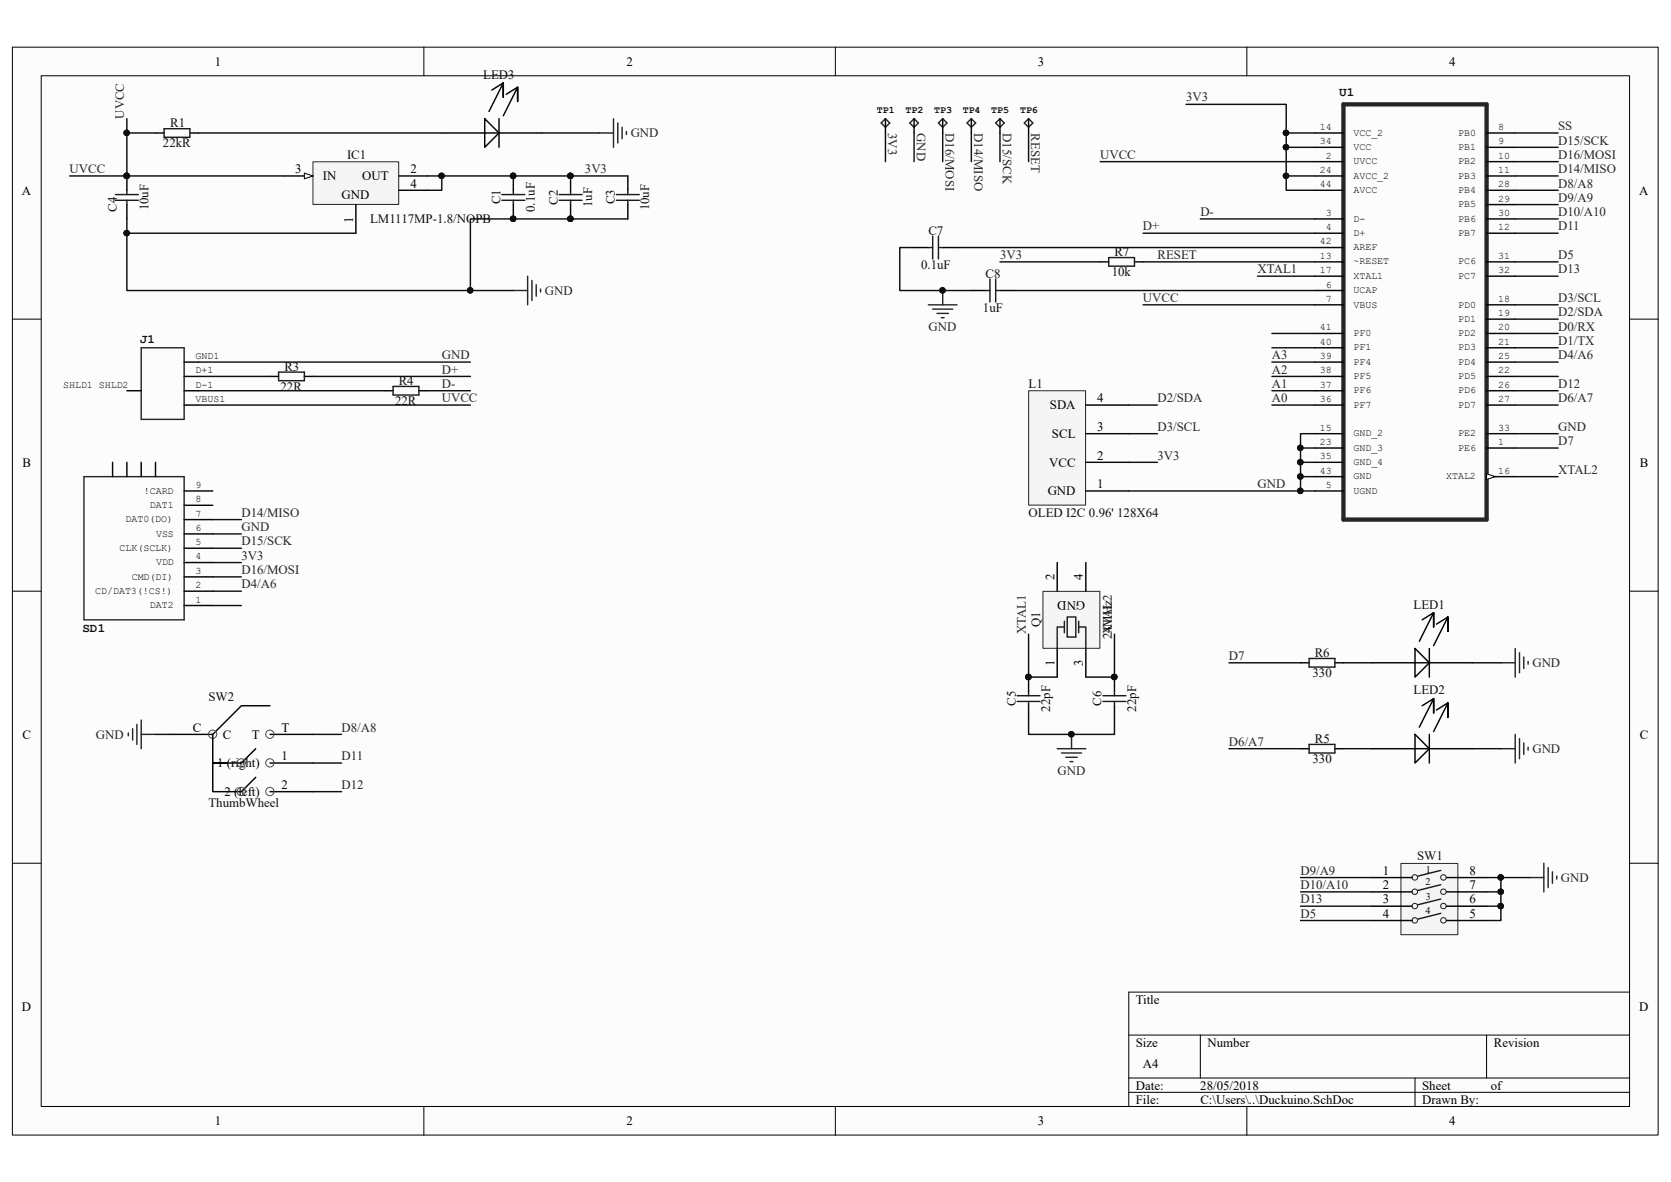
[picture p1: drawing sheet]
<svg xmlns="http://www.w3.org/2000/svg" width="297mm" height="210mm" viewBox="0 0 297 210" stroke-linecap="round" stroke-linejoin="round" font-family="sans-serif">
<path d="M2.2 8.4h292.5v193.3h-292.5z" fill="#fcfcfc"/>
<path d="M2.2 8.4h292.5v193.3h-292.5z" fill="none" stroke="#000" stroke-width=".18"/>
<path d="M7.4 13.5h282.2v183.1h-282.2z" fill="#fcfcfc"/>
<g fill="none" stroke="#000" stroke-width=".18">
<path d="M7.3 13.5h282.3v183.1h-282.3zM75.3 8.4v5.1M148.5 8.4v5.1M221.6 8.4v5.1M2.2 56.7h5.1M289.7 56.7h5.1M2.2 105h5.1M289.7 105h5.1M2.2 153.4h5.1M289.7 153.4h5.1M289.7 176.3h-89.1v20.3M75.3 196.6v5.1"/>
<path d="M148.5 196.6v5.1M200.6 183.9h89.1M200.6 191.5h89.1M200.6 194.1h89.1M213.4 183.9v7.6M221.6 196.6v5.1M251.5 191.5v5.1M264.2 183.9v7.6"/>
</g>
<path d="M238.8 18.5h25.4v73.8h-25.4z" fill="none" stroke="#262626" stroke-width=".76"/>
<g fill="none" stroke="#000" stroke-width=".25">
<path d="M233.7 23.6h5.1M233.7 26.2h5.1M233.7 28.7h5.1M233.7 31.3h5.1M233.7 33.8h5.1M233.7 38.9h5.1M264.2 23.6h5.1M264.2 26.2h5.1M264.2 28.7h5.1M264.2 31.3h5.1M264.2 33.8h5.1M264.2 38.9h5.1"/>
<path d="M264.2 36.4h5.1M233.7 41.4h5.1M233.7 44h5.1M233.7 46.5h5.1M233.7 49.1h5.1M233.7 51.6h5.1M233.7 54.2h5.1M233.7 59.2h5.1M264.2 41.4h5.1M264.2 46.5h5.1M264.2 49.1h5.1M264.2 54.2h5.1"/>
<path d="M264.2 59.2h5.1M264.2 56.7h5.1M233.7 61.8h5.1M233.7 64.3h5.1M233.7 66.9h5.1M233.7 69.4h5.1M233.7 72h5.1M233.7 77.1h5.1M233.7 79.6h5.1M264.2 61.8h5.1M264.2 64.3h5.1M264.2 66.9h5.1"/>
<path d="M264.2 69.4h5.1M264.2 72h5.1M264.2 77.1h5.1M264.2 79.6h5.1M233.7 82.1h5.1M233.7 84.7h5.1M233.7 87.2h5.1M264.2 84.7h5.1"/>
</g>
<path d="M264.2 84.2l1.6 .5-1.6 .5z" fill="#fcfcfc"/>
<path d="M264.2 84.2l1.6 .5-1.6 .5z" fill="none" stroke="#000" stroke-width=".18"/>
<g fill="none" stroke="#262626" stroke-width=".25">
<path d="M106.5 23.6h2.5M109 21.1v5.1M109.8 21.8v3.6M110.6 22.6v2M111.3 23.4v.5M91.2 51.6h2.6M93.8 49.1v5.1M94.5 49.8v3.6M95.3 50.6v2M96.1 51.4v.5M14.9 84.7h17.8v25.4h-17.8zM266.8 117.8h2.5"/>
<path d="M269.3 115.2v5.1M270.1 116v3.5M270.8 116.7v2.1M271.6 117.5v.5M266.8 133h2.5M269.3 130.5v5.1M270.1 131.2v3.6M270.8 132v2M271.6 132.8v.5M271.9 155.9h2.5M274.4 153.4v5.1M275.2 154.1v3.6"/>
<path d="M275.9 154.9v2M276.7 155.7v.5"/>
</g>
<g fill="none" stroke="#000" stroke-width=".25">
<path d="M20 82.1v2.6M22.6 82.1v2.6M25.1 82.1v2.6M27.6 82.1v2.6M32.7 100h5.1M32.7 97.4h5.1M32.7 94.9h5.1M32.7 92.3h5.1M32.7 89.8h5.1M32.7 87.2h5.1M32.7 107.6h5.1M32.7 105h5.1"/>
<path d="M32.7 102.5h5.1M30.2 130.5h7.6M37.8 130.5v5.1h2.6h-2.6v5.1h5.1l2.6-2.6M45.5 133l-2.6 2.6h-2.5M48 125.4h-5.1l-5.1 5.1M48 130.5h7.6M48 135.6h7.6M48 140.7h7.6"/>
</g>
<g fill="none" stroke="#4c4c4c" stroke-width=".18">
<circle cx="37.8" cy="130.5" r=".74"/>
<circle cx="42.9" cy="135.5" r=".74"/>
<circle cx="48" cy="130.5" r=".74"/>
<circle cx="48" cy="135.5" r=".74"/>
<circle cx="42.9" cy="140.6" r=".74"/>
<circle cx="48" cy="140.6" r=".74"/>
</g>
<path d="M182.9 69.5h10.1v20.2h-10.1z" fill="#f5f5f5"/>
<path d="M182.8 69.4h10.2v20.3h-10.2z" fill="none" stroke="#262626" stroke-width=".18"/>
<path d="M193 77.1h7.6M193 72h7.6M193 87.2h7.6M193 82.1h7.6" fill="none" stroke="#000" stroke-width=".25"/>
<path d="M55.7 28.8h15.2v7.5h-15.2z" fill="#f5f5f5"/>
<path d="M55.6 28.7h15.3v7.6h-15.3z" fill="none" stroke="#262626" stroke-width=".18"/>
<path d="M50.5 31.3h5.1" fill="none" stroke="#000" stroke-width=".25"/>
<path d="M54.1 30.8l1.5 .5-1.5 .5z" fill="#fcfcfc"/>
<path d="M54.1 30.8l1.5 .5-1.5 .5z" fill="none" stroke="#000" stroke-width=".18"/>
<path d="M63.3 36.4v5M70.9 31.3h5.1M70.9 33.8h5.1" fill="none" stroke="#000" stroke-width=".25"/>
<path d="M249 153.5h10.1v12.6h-10.1z" fill="#f5f5f5"/>
<path d="M249 153.4h10.1v12.7h-10.1z" fill="none" stroke="#262626" stroke-width=".18"/>
<g fill="none" stroke="#1c1c1c" stroke-width=".18">
<circle cx="251.5" cy="158.4" r=".49"/>
<circle cx="251.5" cy="155.9" r=".49"/>
<circle cx="256.6" cy="155.9" r=".49"/>
<circle cx="256.6" cy="158.4" r=".49"/>
<circle cx="251.5" cy="161" r=".49"/>
<circle cx="251.5" cy="163.5" r=".49"/>
<circle cx="256.6" cy="163.5" r=".49"/>
<circle cx="256.6" cy="161" r=".49"/>
</g>
<g fill="none" stroke="#000" stroke-width=".25">
<path d="M22.6 31.3v2.5M22.6 36.4v2.5M91.2 31.3v2.5M91.2 36.4v2.5M101.4 31.3v2.5M101.4 36.4v2.5M111.6 31.3v2.5M111.6 36.4v2.5M243.9 155.9h7.1M243.9 158.5h7.1M257.1 155.9h7.1M257.1 158.5h7.1"/>
<path d="M243.9 161h7.1M243.9 163.6h7.1M257.1 161h7.1M257.1 163.6h7.1"/>
</g>
<g fill="none" stroke="#1c1c1c" stroke-width=".25">
<path d="M20.5 34.6h4.1M20.5 35.6h4.1M22.6 33.8v.8M22.6 35.6v.8M89.2 34.6h4.1M89.2 35.6h4.1M91.2 33.8v.8M91.2 35.6v.8M99.4 34.6h4.1M99.4 35.6h4.1M101.4 33.8v.8M101.4 35.6v.8"/>
<path d="M109.6 34.6h4M109.6 35.6h4M111.6 33.8v.8M111.6 35.6v.8M256.1 159.7l-4.1 1.1M256.1 157.2l-4.1 1M256.1 154.7l-4.1 1M256.1 162.3l-4.1 1"/>
</g>
<g fill="#0e0e0e" stroke="#0e0e0e" stroke-width=".18">
<circle cx="91.2" cy="38.9" r=".49"/>
<circle cx="91.2" cy="31.2" r=".49"/>
<circle cx="101.4" cy="38.9" r=".49"/>
<circle cx="101.4" cy="31.2" r=".49"/>
<circle cx="22.5" cy="31.2" r=".49"/>
</g>
<path d="M185.4 105.1h10.1v10.1h-10.1z" fill="#f5f5f5"/>
<path d="M185.4 105.1h10.1v10.1h-10.1z" fill="none" stroke="#262626" stroke-width=".18"/>
<g fill="none" stroke="#000" stroke-width=".25">
<path d="M87.4 16l2.1-1.3v2.6v-2.6l-2.6 5.1M90 16.8l2-1.3v2.5v-2.5l-2.5 5.1M27.6 23.6h1.6M33.7 23.6h1.6M78.5 23.6h17.8M86.2 21.1l2.5 2.5-2.5 2.6zM88.7 21.1v5.1M157.4 21.1v2.5M162.5 21.1v2.5M167.6 21.1v2.5M172.6 21.1v2.5M177.7 21.1v2.5"/>
<path d="M182.8 21.1v2.5M162.5 44h2.5M167.6 44h2.5M172.6 51.6h2.6M177.7 51.6h2.6M195.5 46.5h1.6M201.6 46.5h1.6M22.6 69.4h2.5M32.7 66.9h2.6M32.7 69.4h2.6M32.7 72h2.6M32.7 64.3h2.6"/>
<path d="M48 66.9h1.5M54.1 66.9h1.5M68.3 69.4h1.6M74.5 69.4h1.5M187.9 100v5M193 100v5M187.9 115.2v5.1M193 115.2v5.1M231.2 117.8h1.5M237.3 117.8h1.5M243.9 117.8h17.8M251.5 115.2l2.6 2.6-2.6 2.5z"/>
<path d="M252.8 110.1l2-1.2v2.5v-2.5l-2.5 5M254.1 115.2v5.1M255.3 110.9l2.1-1.3v2.6v-2.6l-2.6 5.1M182.8 120.3v2.6M182.8 125.4v2.5M198.1 120.3v2.6M198.1 125.4v2.5M231.2 133h1.5M237.3 133h1.5M243.9 133h17.8M251.5 130.5l2.6 2.5-2.6 2.6zM252.8 125.4l2-1.3v2.6v-2.6l-2.5 5.1"/>
<path d="M254.1 130.5v5.1M255.3 126.2l2.1-1.3v2.5v-2.5l-2.6 5.1"/>
</g>
<g fill="none" stroke="#1c1c1c" stroke-width=".25">
<path d="M29.2 22.9h4.5v1.5h-4.5zM165 44h.8M165.8 41.9v4.1M166.8 41.9v4.1M166.8 44h.8M175.2 51.6h.8M176 49.6v4.1M177 49.6v4.1M177 51.6h.7M197.1 45.8h4.5v1.5h-4.5zM49.5 66.1h4.6v1.5h-4.6zM69.9 68.7h4.6v1.5h-4.6z"/>
<path d="M189.2 111.4h-1.3v3.8M189.2 110.4v2M189.7 109.6h1.5v3.6h-1.5zM191.7 111.4h1.3v3.8M191.7 110.4v2M232.7 117h4.6v1.5h-4.6zM180.8 123.6h4.1M180.8 124.6h4.1M182.8 122.9v.7M182.8 124.6v.8M196.1 123.6h4M196.1 124.6h4"/>
<path d="M198.1 122.9v.7M198.1 124.6v.8M232.7 132.3h4.6v1.5h-4.6z"/>
</g>
<g fill="#0e0e0e" stroke="#0e0e0e" stroke-width=".18">
<circle cx="182.8" cy="120.3" r=".49"/>
<circle cx="198.1" cy="120.3" r=".49"/>
<circle cx="167.5" cy="51.6" r=".49"/>
<circle cx="190.4" cy="130.5" r=".49"/>
<circle cx="83.6" cy="51.6" r=".49"/>
<circle cx="228.6" cy="23.6" r=".49"/>
<circle cx="228.6" cy="26.2" r=".49"/>
<circle cx="228.6" cy="31.2" r=".49"/>
<circle cx="231.1" cy="84.7" r=".49"/>
<circle cx="231.1" cy="82.1" r=".49"/>
<circle cx="231.1" cy="79.6" r=".49"/>
<circle cx="231.1" cy="87.2" r=".49"/>
<circle cx="266.7" cy="161" r=".49"/>
<circle cx="266.7" cy="158.4" r=".49"/>
<circle cx="266.7" cy="155.9" r=".49"/>
<circle cx="22.5" cy="23.6" r=".49"/>
<circle cx="22.5" cy="31.2" r=".49"/>
<circle cx="78.5" cy="31.2" r=".49"/>
<circle cx="91.2" cy="31.2" r=".49"/>
<circle cx="101.4" cy="31.2" r=".49"/>
<circle cx="101.4" cy="38.9" r=".49"/>
<circle cx="91.2" cy="38.9" r=".49"/>
<circle cx="22.5" cy="41.4" r=".49"/>
</g>
<g fill="none" stroke="#262626" stroke-width=".25">
<path d="M157.4 21.1l.7 .7-.7 .8-.8-.8zM162.5 21.1l.7 .7-.7 .8-.8-.8zM166.8 21.8l.8-.7 .7 .7-.7 .8zM172.6 21.1l.8 .7-.8 .8-.7-.8zM177 21.8l.7-.7 .8 .7-.8 .8zM182.8 21.1l.8 .7-.8 .8-.7-.8zM165 54.2h5.1M165.8 54.9h3.5M166.5 55.7h2.1M167.3 56.4h.5M167.6 51.6v2.6M25.1 61.8h7.6v12.7h-7.6z"/>
<path d="M22.8 130.2v.5M23.6 129.5v2M24.3 128.7v3.6M25.1 127.9v5.1M25.1 130.5h2.5M187.9 133h5.1M188.7 133.8h3.5M189.4 134.6h2.1M190.2 135.3h.5M190.5 130.5v2.5"/>
</g>
<g fill="none" stroke="#0e0e0e" stroke-width=".25">
<path d="M210.8 18.5h17.8v5.1M12.4 31.3h38.1M22.6 38.9v12.7h61v-12.7h28M22.6 21.1v10.2M22.6 23.6h5M35.3 23.6h43.2M76 31.3h35.6M78.5 31.3v2.5h-2.5M96.3 23.6h10.2M157.4 23.6v5.1M162.5 23.6v5.1M167.6 23.6v5.1"/>
<path d="M172.6 23.6v5.1M177.7 23.6v5.1M182.8 23.6v5.1M195.5 28.7h38.2M213.4 38.9h20.3M228.6 26.2v5.1h5.1M228.6 31.3v2.5h5.1M233.7 23.6h-5.1v2.6h5.1M269.3 38.9h7.7M269.3 36.4h7.7M269.3 33.8h7.7M269.3 31.3h7.7"/>
<path d="M269.3 28.7h7.7M269.3 26.2h7.7M269.3 23.6h7.7M22.6 41.4h40.7M83.6 51.6h7.6M162.5 44h-2.6v7.6h12.7M170.1 44h63.6M177.7 46.5h17.8M180.3 51.6h53.4M203.2 41.4h30.5M203.2 54.2h30.5M203.2 46.5h30.5"/>
<path d="M223.5 49.1h10.2M226.1 59.2h7.6M269.3 41.4h7.7M269.3 54.2h7.7M269.3 59.2h7.7M269.3 56.7h7.7M269.3 49.1h7.7M269.3 46.5h7.7M35.3 64.3h48.3M35.3 66.9h12.7M35.3 69.4h33M35.3 72h48.3"/>
<path d="M55.6 66.9h28M76 69.4h7.6M200.6 72h5.1M200.6 77.1h5.1M226.1 61.8h7.6M226.1 64.3h7.6M226.1 66.9h7.6M226.1 69.4h7.6M226.1 72h7.6M233.7 79.6h-2.5v2.5M233.7 77.1h-2.5v2.5M269.3 61.8h7.7"/>
<path d="M269.3 64.3h7.7M269.3 66.9h7.7M269.3 69.4h7.7M269.3 72h7.7M269.3 77.1h7.7M269.3 79.6h7.7M37.8 92.3h5.1M37.8 94.9h5.1M37.8 97.4h5.1M37.8 100h5.1M200.6 87.2h30.6M200.6 82.1h5.1"/>
<path d="M231.2 84.7v2.5h2.5M233.7 82.1h-2.5v2.6h2.5M269.3 84.7h7.7M37.8 102.5h5.1M37.8 105h5.1M37.8 107.6h5.1M182.8 112.7v7.6h5.1M198.1 112.7v7.6h-5.1M218.4 117.8h12.8M238.8 117.8h5.1M261.7 117.8h5.1M27.6 130.5h2.6"/>
<path d="M55.6 130.5h5.1M55.6 135.6h5.1M182.8 127.9v2.6h15.3v-2.6M218.4 133h12.8M238.8 133h5.1M261.7 133h5.1M55.6 140.7h5.1M231.2 155.9h12.7M231.2 158.5h12.7M264.2 158.5h2.6v2.5M264.2 155.9h2.6v2.6M266.8 155.9h5.1"/>
<path d="M231.2 161h12.7M231.2 163.6h12.7M264.2 161h2.6v2.6h-2.6"/>
</g>
<g font-size="2.3">
<text x="38.2" y="11.7">1</text>
<text x="111.3" y="11.7">2</text>
<text x="184.5" y="11.7">3</text>
<text x="257.6" y="11.7">4</text>
<text x="3.9" y="34.6">A</text>
<text x="52.5" y="30.8">3</text>
<text x="57.4" y="32">IN</text>
<text x="60.7" y="35.3">GND</text>
<text x="64.4" y="32">OUT</text>
<text x="72.9" y="30.8">2</text>
<text x="72.9" y="33.3">4</text>
<text x="291.4" y="34.6">A</text>
<text x="62.8" y="39.5" transform="rotate(-90 62.8 39.5)">1</text>
<text x="195" y="71.5">4</text>
<text x="186.6" y="72.7">SDA</text>
<text x="187" y="77.9">SCL</text>
<text x="195" y="76.6">3</text>
<text x="4" y="82.9">B</text>
<text x="186.5" y="82.9">VCC</text>
<text x="195" y="81.7">2</text>
<text x="291.5" y="82.9">B</text>
<text x="186.2" y="88">GND</text>
<text x="195" y="86.7">1</text>
<text x="187.4" y="103" transform="rotate(-90 187.4 103)">2</text>
<text x="192.5" y="103" transform="rotate(-90 192.5 103)">4</text>
<text x="192.9" y="106.8" transform="rotate(-180 192.9 106.8)">GND</text>
<text x="187.4" y="118.4" transform="rotate(-90 187.4 118.4)">1</text>
<text x="192.5" y="118.4" transform="rotate(-90 192.5 118.4)">3</text>
<text x="4" y="131.3">C</text>
<text x="34.2" y="130">C</text>
<text x="39.6" y="131.3">C</text>
<text x="44.8" y="131.3">T</text>
<text x="50" y="130">T</text>
<text x="291.5" y="131.3">C</text>
<text x="38.6" y="136.4">1 (right)</text>
<text x="50" y="135.1">1</text>
<text x="39.9" y="141.4">2 (left)</text>
<text x="50" y="140.2">2</text>
<text x="245.8" y="155.4">1</text>
<text x="261.2" y="155.4">8</text>
<text x="245.8" y="158">2</text>
<text x="245.8" y="160.5">3</text>
<text x="261.2" y="158">7</text>
<text x="261.2" y="160.5">6</text>
<text x="245.8" y="163.1">4</text>
<text x="261.2" y="163.1">5</text>
<text x="3.9" y="179.6">D</text>
<text x="201.9" y="178.3">Title</text>
<text x="291.4" y="179.6">D</text>
<text x="201.9" y="186">Size</text>
<text x="214.6" y="186">Number</text>
<text x="265.5" y="186">Revision</text>
<text x="203.2" y="189.8">A4</text>
<text x="201.9" y="193.6">Date:</text>
<text x="201.9" y="196.1">File:</text>
<text x="213.3" y="193.6">28/05/2018</text>
<text x="213.4" y="196.1">C:\Users\..\Duckuino.SchDoc</text>
<text x="252.8" y="193.6">Sheet</text>
<text x="252.8" y="196.1">Drawn By:</text>
<text x="265" y="193.6">of</text>
<text x="38.2" y="199.9">1</text>
<text x="111.3" y="199.9">2</text>
<text x="184.5" y="199.9">3</text>
<text x="257.6" y="199.9">4</text>
</g>
<g font-size="2.3" fill="#0e0e0e">
<text x="85.9" y="14">LED3</text>
<text x="30.3" y="22.6">R1</text>
<text x="29" y="26.2">22kR</text>
<text x="61.7" y="28.2">IC1</text>
<text x="20.8" y="37.6" transform="rotate(-90 20.8 37.6)">C4</text>
<text x="26.4" y="37.4" transform="rotate(-90 26.4 37.4)">10uF</text>
<text x="65.8" y="39.7">LM1117MP-1.8/NOPB</text>
<text x="88.9" y="36.3" transform="rotate(-90 88.9 36.3)">C1</text>
<text x="95.1" y="37.7" transform="rotate(-90 95.1 37.7)">0.1uF</text>
<text x="99.1" y="36.4" transform="rotate(-90 99.1 36.4)">C2</text>
<text x="105.2" y="36.8" transform="rotate(-90 105.2 36.8)">1uF</text>
<text x="109.3" y="36.3" transform="rotate(-90 109.3 36.3)">C3</text>
<text x="115.4" y="37.4" transform="rotate(-90 115.4 37.4)">10uF</text>
<text x="165" y="41.7">C7</text>
<text x="163.7" y="47.8">0.1uF</text>
<text x="198.1" y="45.5">R7</text>
<text x="175.2" y="49.3">C8</text>
<text x="197.6" y="49.1">10k</text>
<text x="174.7" y="55.5">1uF</text>
<text x="50.5" y="65.9">R3</text>
<text x="49.9" y="69.4">22R</text>
<text x="70.2" y="72">22R</text>
<text x="70.9" y="68.4">R4</text>
<text x="182.8" y="68.9">L1</text>
<text x="182.8" y="91.8">OLED I2C 0.96' 128X64</text>
<text x="184.9" y="111.4" transform="rotate(-90 184.9 111.4)">Q1</text>
<text x="197.6" y="113.6" transform="rotate(-90 197.6 113.6)">24MHz</text>
<text x="251.2" y="108.1">LED1</text>
<text x="233.7" y="116.8">R6</text>
<text x="37" y="124.6">SW2</text>
<text x="180.6" y="125.4" transform="rotate(-90 180.6 125.4)">C5</text>
<text x="195.8" y="125.4" transform="rotate(-90 195.8 125.4)">C6</text>
<text x="233.3" y="120.3">330</text>
<text x="251.2" y="123.4">LED2</text>
<text x="186.6" y="126.4" transform="rotate(-90 186.6 126.4)">22pF</text>
<text x="201.9" y="126.4" transform="rotate(-90 201.9 126.4)">22pF</text>
<text x="233.3" y="135.6">330</text>
<text x="233.7" y="132">R5</text>
<text x="37" y="143.5">ThumbWheel</text>
<text x="251.9" y="152.9">SW1</text>
</g>
<g font-size="2.3" fill="#262626">
<text x="22.1" y="21.1" transform="rotate(-90 22.1 21.1)">UVCC</text>
<text x="157.9" y="23.6" transform="rotate(90 157.9 23.6)">3V3</text>
<text x="163" y="23.6" transform="rotate(90 163 23.6)">GND</text>
<text x="168.1" y="23.6" transform="rotate(90 168.1 23.6)">D16/MOSI</text>
<text x="173.1" y="23.6" transform="rotate(90 173.1 23.6)">D14/MISO</text>
<text x="178.2" y="23.6" transform="rotate(90 178.2 23.6)">D15/SCK</text>
<text x="183.3" y="23.6" transform="rotate(90 183.3 23.6)">RESET</text>
<text x="210.8" y="18">3V3</text>
<text x="276.9" y="23.1">SS</text>
<text x="112.1" y="24.4">GND</text>
<text x="195.5" y="28.2">UVCC</text>
<text x="276.9" y="28.2">D16/MOSI</text>
<text x="276.9" y="25.7">D15/SCK</text>
<text x="12.4" y="30.8">UVCC</text>
<text x="104" y="30.8">3V3</text>
<text x="276.9" y="35.9">D9/A9</text>
<text x="276.9" y="33.3">D8/A8</text>
<text x="276.9" y="30.8">D14/MISO</text>
<text x="203.2" y="40.9">D+</text>
<text x="213.4" y="38.4">D-</text>
<text x="276.9" y="38.4">D10/A10</text>
<text x="276.9" y="40.9">D11</text>
<text x="177.8" y="46">3V3</text>
<text x="205.7" y="46">RESET</text>
<text x="276.9" y="46">D5</text>
<text x="96.9" y="52.4">GND</text>
<text x="203.2" y="53.7">UVCC</text>
<text x="223.5" y="48.6">XTAL1</text>
<text x="276.9" y="53.7">D3/SCL</text>
<text x="276.9" y="48.6">D13</text>
<text x="165.1" y="58.8">GND</text>
<text x="276.9" y="56.2">D2/SDA</text>
<text x="276.9" y="58.8">D0/RX</text>
<text x="78.5" y="63.8">GND</text>
<text x="226.1" y="63.8">A3</text>
<text x="276.9" y="61.3">D1/TX</text>
<text x="276.9" y="63.8">D4/A6</text>
<text x="78.5" y="71.5">UVCC</text>
<text x="78.5" y="66.4">D+</text>
<text x="78.5" y="68.9">D-</text>
<text x="205.7" y="71.5">D2/SDA</text>
<text x="226.1" y="66.4">A2</text>
<text x="226.1" y="68.9">A1</text>
<text x="226.1" y="71.5">A0</text>
<text x="276.9" y="71.5">D6/A7</text>
<text x="276.9" y="68.9">D12</text>
<text x="205.7" y="76.6">D3/SCL</text>
<text x="276.9" y="76.6">GND</text>
<text x="205.7" y="81.7">3V3</text>
<text x="276.9" y="79.1">D7</text>
<text x="223.5" y="86.7">GND</text>
<text x="276.9" y="84.2">XTAL2</text>
<text x="42.9" y="91.8">D14/MISO</text>
<text x="42.9" y="94.4">GND</text>
<text x="42.9" y="96.9">D15/SCK</text>
<text x="42.9" y="99.4">3V3</text>
<text x="42.9" y="102">D16/MOSI</text>
<text x="42.9" y="104.6">D4/A6</text>
<text x="182.3" y="112.7" transform="rotate(-90 182.3 112.7)">XTAL1</text>
<text x="197.6" y="112.7" transform="rotate(-90 197.6 112.7)">XTAL2</text>
<text x="218.4" y="117.3">D7</text>
<text x="272.4" y="118.5">GND</text>
<text x="17.1" y="131.3">GND</text>
<text x="60.7" y="130">D8/A8</text>
<text x="60.7" y="135.1">D11</text>
<text x="188" y="137.6">GND</text>
<text x="218.4" y="132.5">D6/A7</text>
<text x="272.4" y="133.8">GND</text>
<text x="60.7" y="140.2">D12</text>
<text x="231.1" y="155.4">D9/A9</text>
<text x="231.1" y="160.5">D13</text>
<text x="231.1" y="158">D10/A10</text>
<text x="277.5" y="156.7">GND</text>
<text x="231.1" y="163.1">D5</text>
</g>
<g font-size="2.2" fill="#0e0e0e">
<text x="238" y="17.1">U1</text>
<text x="24.8" y="60.9">J1</text>
<text x="14.6" y="112.3">SD1</text>
</g>
<g font-size="1.8" fill="#0e0e0e">
<text x="155.9" y="20">TP1</text>
<text x="161" y="20">TP2</text>
<text x="166" y="20">TP3</text>
<text x="171.1" y="20">TP4</text>
<text x="176.2" y="20">TP5</text>
<text x="181.3" y="20">TP6</text>
<text x="253.4" y="155">1</text>
<text x="253.4" y="157.3">2</text>
<text x="253.4" y="159.9">3</text>
<text x="253.4" y="162.4">4</text>
</g>
<g font-size="1.8">
<text x="234.6" y="23.1">14</text>
<text x="266.3" y="23.1">8</text>
<text x="234.6" y="25.7">34</text>
<text x="235.7" y="28.2">2</text>
<text x="240.6" y="24.1">VCC_2</text>
<text x="240.6" y="26.7">VCC</text>
<text x="240.6" y="29.2">UVCC</text>
<text x="259.2" y="24.1">PB0</text>
<text x="259.2" y="26.7">PB1</text>
<text x="259.2" y="29.2">PB2</text>
<text x="266.3" y="25.7">9</text>
<text x="266.3" y="28.2">10</text>
<text x="234.6" y="30.7">24</text>
<text x="234.6" y="33.3">44</text>
<text x="240.6" y="31.8">AVCC_2</text>
<text x="240.6" y="34.3">AVCC</text>
<text x="259.2" y="31.8">PB3</text>
<text x="259.2" y="34.3">PB4</text>
<text x="266.3" y="30.7">11</text>
<text x="266.3" y="33.3">28</text>
<text x="266.3" y="35.8">29</text>
<text x="235.7" y="38.4">3</text>
<text x="235.7" y="40.9">4</text>
<text x="240.6" y="39.4">D-</text>
<text x="240.6" y="41.9">D+</text>
<text x="259.2" y="36.8">PB5</text>
<text x="259.2" y="39.4">PB6</text>
<text x="259.2" y="41.9">PB7</text>
<text x="266.3" y="38.4">30</text>
<text x="266.3" y="40.9">12</text>
<text x="234.6" y="43.4">42</text>
<text x="234.6" y="46">13</text>
<text x="240.6" y="44.4">AREF</text>
<text x="240.6" y="47">~RESET</text>
<text x="259.2" y="47">PC6</text>
<text x="266.3" y="46">31</text>
<text x="234.6" y="48.5">17</text>
<text x="235.7" y="51.1">6</text>
<text x="235.7" y="53.6">7</text>
<text x="240.6" y="49.5">XTAL1</text>
<text x="240.6" y="52.1">UCAP</text>
<text x="259.2" y="49.5">PC7</text>
<text x="266.3" y="48.5">32</text>
<text x="266.3" y="53.6">18</text>
<text x="234.6" y="58.7">41</text>
<text x="240.6" y="54.7">VBUS</text>
<text x="240.6" y="59.7">PF0</text>
<text x="259.2" y="54.7">PD0</text>
<text x="259.2" y="57.2">PD1</text>
<text x="259.2" y="59.7">PD2</text>
<text x="266.3" y="56.2">19</text>
<text x="266.3" y="58.7">20</text>
<text x="34.8" y="63.8">GND1</text>
<text x="234.6" y="61.3">40</text>
<text x="234.6" y="63.8">39</text>
<text x="240.6" y="62.3">PF1</text>
<text x="240.6" y="64.8">PF4</text>
<text x="259.2" y="62.3">PD3</text>
<text x="259.2" y="64.8">PD4</text>
<text x="266.3" y="61.3">21</text>
<text x="266.3" y="63.8">25</text>
<text x="11.2" y="68.9">SHLD1 SHLD2</text>
<text x="34.8" y="66.3">D+1</text>
<text x="34.8" y="68.9">D-1</text>
<text x="34.8" y="71.4">VBUS1</text>
<text x="234.6" y="66.3">38</text>
<text x="234.6" y="68.9">37</text>
<text x="234.6" y="71.4">36</text>
<text x="240.6" y="67.4">PF5</text>
<text x="240.6" y="69.9">PF6</text>
<text x="259.2" y="67.4">PD5</text>
<text x="259.2" y="69.9">PD6</text>
<text x="266.3" y="66.3">22</text>
<text x="266.3" y="68.9">26</text>
<text x="266.3" y="71.4">27</text>
<text x="234.6" y="76.5">15</text>
<text x="240.6" y="72.4">PF7</text>
<text x="240.6" y="77.6">GND_2</text>
<text x="259.2" y="72.4">PD7</text>
<text x="259.2" y="77.6">PE2</text>
<text x="266.3" y="76.5">33</text>
<text x="234.6" y="79.1">23</text>
<text x="234.6" y="81.6">35</text>
<text x="240.6" y="80.1">GND_3</text>
<text x="240.6" y="82.6">GND_4</text>
<text x="259.2" y="80.1">PE6</text>
<text x="266.3" y="79.1">1</text>
<text x="25.6" y="87.7">!CARD</text>
<text x="34.8" y="89.2">8</text>
<text x="34.8" y="86.7">9</text>
<text x="234.6" y="84.2">43</text>
<text x="235.7" y="86.7">5</text>
<text x="240.6" y="85.2">GND</text>
<text x="240.6" y="87.7">UGND</text>
<text x="257" y="85.2">XTAL2</text>
<text x="266.3" y="84.2">16</text>
<text x="22.3" y="92.8">DAT0(DO)</text>
<text x="26.6" y="90.3">DAT1</text>
<text x="27.7" y="95.3">VSS</text>
<text x="34.8" y="94.3">6</text>
<text x="34.8" y="91.8">7</text>
<text x="21.3" y="97.9">CLK(SCLK)</text>
<text x="27.7" y="100.4">VDD</text>
<text x="34.8" y="101.9">3</text>
<text x="34.8" y="99.4">4</text>
<text x="34.8" y="96.9">5</text>
<text x="16.9" y="105.5">CD/DAT3(!CS!)</text>
<text x="23.4" y="103">CMD(DI)</text>
<text x="34.8" y="107.1">1</text>
<text x="34.8" y="104.5">2</text>
<text x="26.6" y="108.1">DAT2</text>
</g>
</svg>
